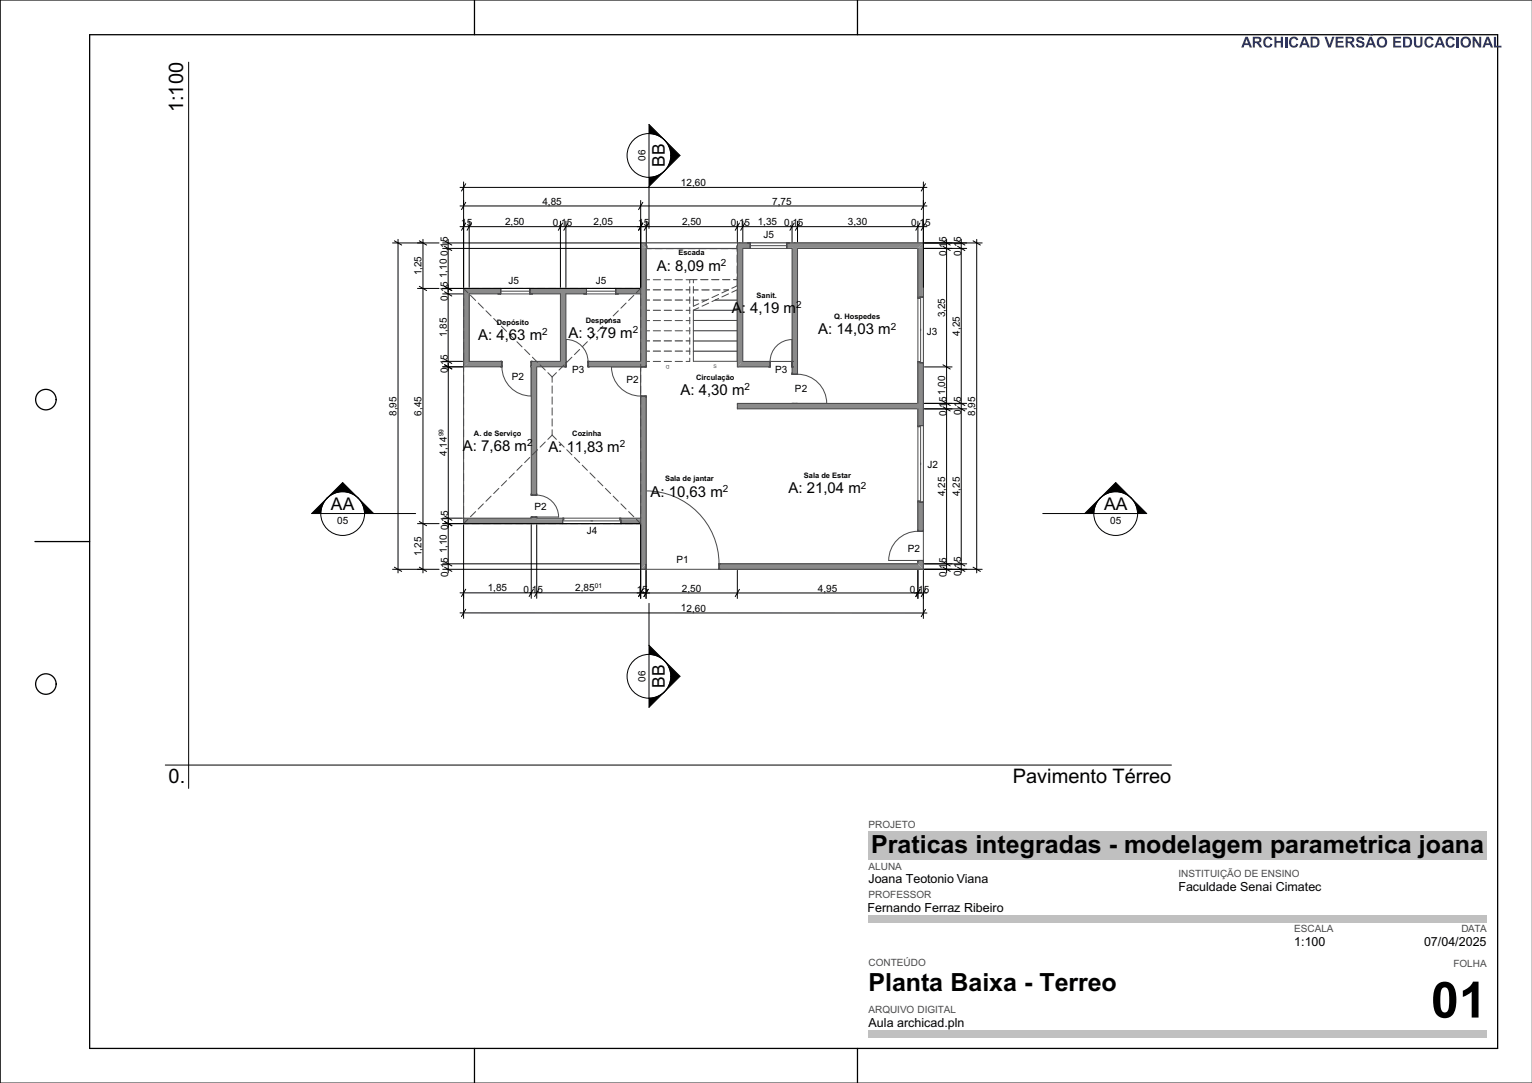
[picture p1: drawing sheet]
<svg xmlns="http://www.w3.org/2000/svg" width="420mm" height="297mm" viewBox="0 0 420 297" stroke-linecap="round" stroke-linejoin="round" font-family="sans-serif">
<g fill="#c0c0c0">
<path d="M238.1 251.1h169.5v2.1h-169.5z" fill-rule="evenodd"/>
<path d="M238.1 282.5h169.5v2h-169.5z" fill-rule="evenodd"/>
</g>
<g fill="none" stroke="#000" stroke-width=".35">
<path d="M24.6 9.5h386v278h-386zM130.1 0v9.5M235.1 0v9.5M9.6 148.5h15M130.1 287.5v9.5M235.1 287.5v9.5"/>
<circle cx="12.6" cy="109.6" r="2.81"/>
<circle cx="12.6" cy="187.6" r="2.81"/>
</g>
<path d="M420 0h-419.9v297h419.9" fill="none" stroke="#000" stroke-width=".27"/>
<path d="M238.1 227.8h169.5v7.9h-169.5z" fill-rule="evenodd" fill="#c0c0c0"/>
<!-- layer: EST - Laje -->
<path d="M127.1 79.1h48.5v64.5h-48.5z" fill-rule="evenodd" fill="#fff"/>
<path d="M127.1 79.1h48.5v64.5h-48.5z" fill="none" stroke="#4a4a4a" stroke-width=".27"/>
<path d="M175.6 66.6h27.2v32.5h15.1v-32.5h35.2v89.5h-77.5z" fill-rule="evenodd" fill="#fff"/>
<path d="M175.6 66.6h27.2v32.5h15.1v-32.5h35.2v89.5h-77.5z" fill="none" stroke="#4a4a4a" stroke-width=".27"/>
<path d="M202.8 66.6h15.1v32.5h-15.1z" fill-rule="evenodd" fill="#fff"/>
<path d="M202.8 66.6h15.1v32.5h-15.1z" fill="none" stroke="#4a4a4a" stroke-width=".27"/>
<path d="M190.1 96.3h12v2.8h-12z" fill-rule="evenodd" fill="#fff"/>
<path d="M190.1 96.3h12v2.8h-12z" fill="none" stroke="#4a4a4a" stroke-width=".27"/>
<path d="M190.1 93.5h12v2.8h-12z" fill-rule="evenodd" fill="#fff"/>
<path d="M190.1 93.5h12v2.8h-12z" fill="none" stroke="#4a4a4a" stroke-width=".27"/>
<path d="M190.1 90.7h12v2.8h-12z" fill-rule="evenodd" fill="#fff"/>
<path d="M190.1 90.7h12v2.8h-12z" fill="none" stroke="#4a4a4a" stroke-width=".27"/>
<path d="M190.1 87.9h12v2.8h-12z" fill-rule="evenodd" fill="#fff"/>
<path d="M190.1 87.9h12v2.8h-12z" fill="none" stroke="#4a4a4a" stroke-width=".27"/>
<path d="M190.1 85.1h12v2.8h-12z" fill-rule="evenodd" fill="#fff"/>
<path d="M190.1 85.1h12v2.8h-12z" fill="none" stroke="#4a4a4a" stroke-width=".27"/>
<path d="M190.1 85.1l6-2.8h6v2.8z" fill-rule="evenodd" fill="#fff"/>
<path d="M196.1 82.3h6v2.8h-12" fill="none" stroke="#4a4a4a" stroke-width=".27"/>
<path d="M196.1 82.3l6-2.8v2.8z" fill="#fff"/>
<path d="M202.1 79.5v2.8h-6" fill="none" stroke="#4a4a4a" stroke-width=".27"/>
<path d="M190.1 82.3h3.6l-3.6 1.7z" fill="#fff"/>
<path d="M191.4 82.3h-1.3v1.7M192.4 82.3h1.3" fill="none" stroke="#4a4a4a" stroke-width=".27"/>
<path d="M190.1 79.5h9.6l-6 2.8h-3.6z" fill-rule="evenodd" fill="#fff"/>
<path d="M191.4 79.5h-1.3v.9M192.4 79.5h2M195.4 79.5h2M198.4 79.5h1.3M190.1 81.4v.9h1.3M192.4 82.3h1.3" fill="none" stroke="#4a4a4a" stroke-width=".27"/>
<path d="M190.1 76.7h12v1.7l-2.4 1.1h-9.6z" fill-rule="evenodd" fill="#fff"/>
<path d="M190.1 78.6v.9h1.3M191.1 76.7h-1v.9M192.1 76.7h2M192.4 79.5h2M195.1 76.7h2M195.4 79.5h2M198.1 76.7h2M198.4 79.5h1.3M201.1 76.7h1v1.7" fill="none" stroke="#4a4a4a" stroke-width=".27"/>
<path d="M177.1 68.2h25v8.5h-25z" fill-rule="evenodd" fill="#fff"/>
<g fill="none" stroke="#4a4a4a" stroke-width=".27">
<path d="M177.1 69.9v2M177.1 72.9v2M177.1 75.9v.8h1M178.6 68.2h-1.5v.7M179.1 76.7h2M179.6 68.2h2M182.1 76.7h2M182.6 68.2h2M185.1 76.7h2M185.6 68.2h2M188.6 68.2h2M189.1 76.7h.1"/>
<path d="M191.1 76.7h-3M191.6 68.2h2M192.1 76.7h2M194.6 68.2h2M195.1 76.7h2M197.6 68.2h2M198.1 76.7h2M200.6 68.2h1.5v.7M202.1 75.9v.8h-1M202.1 69.9v2M202.1 72.9v2"/>
</g>
<path d="M177.1 76.7h12v2.8h-12z" fill-rule="evenodd" fill="#fff"/>
<path d="M177.1 78.6v.9h1M178.1 76.7h-1v.9M179.1 76.7h2M179.1 79.5h2M182.1 76.7h2M182.1 79.5h2M185.1 76.7h2M185.1 79.5h2M188.1 76.7h1v.9M189.1 78.6v.9h-1" fill="none" stroke="#4a4a4a" stroke-width=".27"/>
<path d="M177.1 79.5h12v2.8h-12z" fill-rule="evenodd" fill="#fff"/>
<path d="M178.1 79.5h-1v.9M179.1 79.5h2M182.1 79.5h2M185.1 79.5h2M188.1 79.5h1v.9M177.1 81.4v.9h1M179.1 82.3h2M182.1 82.3h2M185.1 82.3h2M189.1 81.4v.9h-1" fill="none" stroke="#4a4a4a" stroke-width=".27"/>
<path d="M177.1 82.3h12v2.8h-12z" fill-rule="evenodd" fill="#fff"/>
<path d="M177.1 84.2v.9h1M178.1 82.3h-1v.9M179.1 82.3h2M179.1 85.1h2M182.1 82.3h2M182.1 85.1h2M185.1 82.3h2M185.1 85.1h2M188.1 82.3h1v.9M189.1 84.2v.9h-1" fill="none" stroke="#4a4a4a" stroke-width=".27"/>
<path d="M177.1 85.1h12v2.8h-12z" fill-rule="evenodd" fill="#fff"/>
<path d="M177.1 87v.9h1M178.1 85.1h-1v.9M179.1 85.1h2M179.1 87.9h2M182.1 85.1h2M182.1 87.9h2M185.1 85.1h2M185.1 87.9h2M188.1 85.1h1v.9M189.1 87v.9h-1" fill="none" stroke="#4a4a4a" stroke-width=".27"/>
<path d="M177.1 87.9h12v2.8h-12z" fill-rule="evenodd" fill="#fff"/>
<path d="M177.1 89.8v.9h1M178.1 87.9h-1v.9M179.1 87.9h2M179.1 90.7h2M182.1 87.9h2M182.1 90.7h2M185.1 87.9h2M185.1 90.7h2M188.1 87.9h1v.9M189.1 89.8v.9h-1" fill="none" stroke="#4a4a4a" stroke-width=".27"/>
<path d="M177.1 90.7h12v2.8h-12z" fill-rule="evenodd" fill="#fff"/>
<path d="M177.1 92.6v.9h1M178.1 90.7h-1v.9M179.1 90.7h2M179.1 93.5h2M182.1 90.7h2M182.1 93.5h2M185.1 90.7h2M185.1 93.5h2M188.1 90.7h1v.9M189.1 92.6v.9h-1" fill="none" stroke="#4a4a4a" stroke-width=".27"/>
<path d="M177.1 93.5h12v2.8h-12z" fill-rule="evenodd" fill="#fff"/>
<path d="M177.1 95.4v.9h1M178.1 93.5h-1v.9M179.1 93.5h2M179.1 96.3h2M182.1 93.5h2M182.1 96.3h2M185.1 93.5h2M185.1 96.3h2M188.1 93.5h1v.9M189.1 95.4v.9h-1" fill="none" stroke="#4a4a4a" stroke-width=".27"/>
<path d="M177.1 96.3h12v2.8h-12z" fill-rule="evenodd" fill="#fff"/>
<g fill="none" stroke="#4a4a4a" stroke-width=".27">
<path d="M199.7 79.5l-1.8 .8M202.1 79.5l-1.5 .7M202.1 78.4l-1.5 .7M177.1 98.2v.9h1M178.1 96.3h-1v.9M179.1 96.3h2M179.1 99.1h2M182.1 96.3h2M182.1 99.1h2M185.1 96.3h2M185.1 99.1h2M188.1 96.3h1v.9"/>
<path d="M189.1 98.2v.9h-1M191.6 84.4l-1.5 .7M191.6 83.3l-1.5 .7M194.3 83.1l-1.8 .9M194.3 82l-1.8 .9M197 81.9l-1.8 .8M197 80.8l-1.8 .8M199.7 80.6l-1.8 .8"/>
</g>
<!-- layer: ARQ - Parede -->
<g fill="#8a8a8a">
<path d="M175.6 155.8h.3l-.3 .3z"/>
<path d="M176.8 154.6h.3l-.3 .3z"/>
<path d="M175.9 154.9h.9l-.9 .9z"/>
<path d="M252.8 155.8h.3v.3z"/>
<path d="M251.6 154.6h.3v.3z"/>
<path d="M251.9 154.9h.9v.9z"/>
<path d="M175.9 155.8v.3h-.3z"/>
<path d="M175.9 155.8h1.2v.3h-1.2z" fill-rule="evenodd"/>
</g>
<path d="M197.1 156h55.7" fill="none" stroke="#8a8a8a" stroke-width=".3"/>
<g fill="#8a8a8a">
<path d="M252.8 155.8l.3 .3h-.3z"/>
<path d="M176.8 154.9l.3-.3v.3z"/>
</g>
<path d="M197.1 154.8h54.5" fill="none" stroke="#8a8a8a" stroke-width=".3"/>
<g fill="#8a8a8a">
<path d="M251.6 154.6l.3 .3h-.3z"/>
<path d="M176.8 154.9v.9h-.9z"/>
<path d="M251.9 154.9l.9 .9h-.9z"/>
<path d="M176.8 154.9h.3v.9h-.3z" fill-rule="evenodd"/>
<path d="M197.1 154.9h54.8v.9h-54.8z" fill-rule="evenodd"/>
</g>
<path d="M176.8 154.6h.3M197.1 154.6a20 20 0 0 0-20-20v21.5h-1.5v-.3M197.1 154.6v1.5h56v-.3M197.1 154.6h54.5" fill="none" stroke="#4a4a4a" stroke-width=".27"/>
<path d="M217.4 68h.9v.1h-.9z" fill-rule="evenodd" fill="#8a8a8a"/>
<path d="M217.3 68.1v34.5M218.5 68.1v34.5" fill="none" stroke="#8a8a8a" stroke-width=".3"/>
<path d="M217.4 68.1h.9v34.5h-.9z" fill-rule="evenodd" fill="#8a8a8a"/>
<path d="M217.1 68.1v34.5h1.5M218.6 68.1v34.5M218.6 102.6a8 8 0 0 1 8 8h-9.5v.4M218.6 110.6v.4" fill="none" stroke="#4a4a4a" stroke-width=".27"/>
<g fill="#8a8a8a">
<path d="M251.9 67.8l-.1 .2z"/>
<path d="M176.8 67.8l.2 .2z"/>
<path d="M252.8 66.9v1.1h-.9z" fill-rule="evenodd"/>
<path d="M175.9 66.9l.9 1.1h-.9z" fill-rule="evenodd"/>
<path d="M175.9 66.6h1.3v.2h-1.3z" fill-rule="evenodd"/>
</g>
<path d="M202.2 66.7h3.5M215.7 66.7h37.1M218.6 68.1h33" fill="none" stroke="#8a8a8a" stroke-width=".27"/>
<g fill="#8a8a8a">
<path d="M218.3 68l.3 .1z" fill-rule="evenodd"/>
<path d="M217.1 68l.3 .1z" fill-rule="evenodd"/>
</g>
<path d="M203.6 68.1h2.1" fill="none" stroke="#8a8a8a" stroke-width=".27"/>
<g fill="#8a8a8a">
<path d="M215.7 68h1.4v.1h-1.4z" fill-rule="evenodd"/>
<path d="M203.3 68l.3 .1z" fill-rule="evenodd"/>
<path d="M202.2 68l.2 .1z" fill-rule="evenodd"/>
<path d="M177.1 68l.1 .1z" fill-rule="evenodd"/>
<path d="M251.9 66.8h.9l-.9 1z" fill-rule="evenodd"/>
<path d="M218.3 66.8h33.6v1l-.1 .2h-33.5z" fill-rule="evenodd"/>
<path d="M217.4 66.8h.9v1.2h-.9z" fill-rule="evenodd"/>
<path d="M203.3 66.8h2.4v1.2h-2.4z" fill-rule="evenodd"/>
<path d="M215.7 66.8h1.7v1.2h-1.7z" fill-rule="evenodd"/>
<path d="M202.4 66.8h.9v1.2h-.9z" fill-rule="evenodd"/>
<path d="M176.8 66.8h.4v1.2l-.4-.2z" fill-rule="evenodd"/>
<path d="M202.2 66.8h.2v1.2h-.2z" fill-rule="evenodd"/>
<path d="M175.9 66.8h.9v1z" fill-rule="evenodd"/>
</g>
<g fill="#fff">
<path d="M205.7 66.6h10v1.5h-10z" fill-rule="evenodd"/>
<path d="M177.2 66.6h25v.8h-.2v.7h-24.7z" fill-rule="evenodd"/>
</g>
<g fill="#8a8a8a">
<path d="M202 67.4h.2v.7h-.2z" fill-rule="evenodd"/>
<path d="M177.2 67.4h.1v.7h-.1z" fill-rule="evenodd"/>
</g>
<path d="M177.1 68.1h25.1M177.2 66.6v.8M177.2 68.2h25M177.3 67.4v.7M202 67.4v.7M202.2 66.6v.8M203.6 68.1h13.5M205.7 66.6v1.5M205.7 67.4h10M215.7 66.6v1.5M218.6 68.1h33M252.8 66.6h-76.9" fill="none" stroke="#4a4a4a" stroke-width=".27"/>
<g fill="#8a8a8a">
<path d="M177 68l.1 .1z"/>
<path d="M175.8 66.8l.1 .1z"/>
<path d="M175.6 66.6l.2 .2z"/>
<path d="M175.6 66.6l.3 .2z" fill-rule="evenodd"/>
<path d="M175.6 66.8l.3 .1v12.2h-.3z" fill-rule="evenodd"/>
<path d="M175.6 79.1h.3v.3h-.3z" fill-rule="evenodd"/>
<path d="M175.6 80.3h.3v.3h-.3z" fill-rule="evenodd"/>
</g>
<path d="M175.8 80.6v18.5" fill="none" stroke="#8a8a8a" stroke-width=".3"/>
<g fill="#8a8a8a">
<path d="M175.6 99.1h.3v.3h-.3z" fill-rule="evenodd"/>
<path d="M175.6 100.3h.3v.3h-.3z" fill-rule="evenodd"/>
<path d="M175.6 100.6h.3z" fill-rule="evenodd"/>
</g>
<path d="M175.8 108.6v33.5" fill="none" stroke="#8a8a8a" stroke-width=".3"/>
<g fill="#8a8a8a">
<path d="M175.6 142.1h.3v.3h-.3z" fill-rule="evenodd"/>
<path d="M175.6 143.3h.3v.3h-.3z" fill-rule="evenodd"/>
</g>
<path d="M175.8 143.6v12.2" fill="none" stroke="#8a8a8a" stroke-width=".3"/>
<path d="M176.8 68l.3 .1z" fill-rule="evenodd" fill="#8a8a8a"/>
<path d="M177 68.1v32.5M177 108.6v46" fill="none" stroke="#8a8a8a" stroke-width=".3"/>
<g fill="#8a8a8a">
<path d="M175.9 68h.9v11.4h-.9z" fill-rule="evenodd"/>
<path d="M175.9 79.4h.9v.9h-.9z" fill-rule="evenodd"/>
<path d="M175.9 80.3h.9v19.1h-.9z" fill-rule="evenodd"/>
<path d="M175.9 99.4h.9v.9h-.9z" fill-rule="evenodd"/>
<path d="M175.9 108.6h.9v33.8h-.9z" fill-rule="evenodd"/>
<path d="M175.9 100.3h.9v.3h-.9z" fill-rule="evenodd"/>
<path d="M175.9 142.4h.9v.9h-.9z" fill-rule="evenodd"/>
<path d="M175.9 143.3h.9v11.6h-.9z" fill-rule="evenodd"/>
</g>
<path d="M175.9 66.6h-.3v12.5M177.1 68.1v32.5h-9.5a8 8 0 0 0 8 8M175.6 80.6v18.5M175.6 108.6h1.5v46M175.6 100.3v.3M175.6 108.6v33.5M175.6 143.6v12.2" fill="none" stroke="#4a4a4a" stroke-width=".27"/>
<g fill="#8a8a8a">
<path d="M175.6 79.4h.3v.9h-.3z" fill-rule="evenodd"/>
<path d="M127.1 80.3h.3v.3h-.3z" fill-rule="evenodd"/>
<path d="M128.3 80.3h.3v.3h-.3z" fill-rule="evenodd"/>
</g>
<path d="M128.6 80.5h8.7M145.3 80.5h8.3" fill="none" stroke="#8a8a8a" stroke-width=".3"/>
<g fill="#8a8a8a">
<path d="M153.6 80.3h.3v.3h-.3z" fill-rule="evenodd"/>
<path d="M154.8 80.3h.3v.3h-.3z" fill-rule="evenodd"/>
</g>
<path d="M127.1 79.3h10.2M145.3 79.3h15.5M168.8 79.3h6.8M155.1 80.5h5.7M168.8 80.5h6.8" fill="none" stroke="#8a8a8a" stroke-width=".3"/>
<g fill="#8a8a8a">
<path d="M127.1 79.4h.3v.9h-.3z" fill-rule="evenodd"/>
<path d="M127.4 79.4h.9v.9h-.9z" fill-rule="evenodd"/>
<path d="M128.3 79.4h9v.9h-9z" fill-rule="evenodd"/>
<path d="M145.3 79.4h8.6v.9h-8.6z" fill-rule="evenodd"/>
<path d="M153.9 79.4h.9v.9h-.9z" fill-rule="evenodd"/>
<path d="M154.8 79.4h6v.9h-6z" fill-rule="evenodd"/>
<path d="M168.8 79.4h6.8v.9h-6.8z" fill-rule="evenodd"/>
</g>
<g fill="#fff">
<path d="M160.8 79.1h8v1.5h-8z" fill-rule="evenodd"/>
<path d="M137.3 79.1h8v1.5h-8z" fill-rule="evenodd"/>
</g>
<path d="M137.3 79.1v1.5M137.3 79.9h8M145.3 79.1v1.5M160.8 79.1v1.5M160.8 79.9h8M168.8 79.1v1.5M175.6 79.1h-48.5v1.5M128.6 80.6h25M155.1 80.6h20.5" fill="none" stroke="#4a4a4a" stroke-width=".27"/>
<g fill="#8a8a8a">
<path d="M128.3 99.4l.3-.3v.3z"/>
<path d="M127.1 100.6l.3-.3v.3z"/>
<path d="M127.4 100.3l.9-.9v.9z"/>
<path d="M128.3 99.1h.3l-.3 .3z"/>
<path d="M127.4 80.3h.9v.3h-.9z" fill-rule="evenodd"/>
</g>
<path d="M128.5 80.6v18.5" fill="none" stroke="#8a8a8a" stroke-width=".3"/>
<path d="M127.1 100.3h.3l-.3 .3z" fill="#8a8a8a"/>
<path d="M127.3 80.6v19.7" fill="none" stroke="#8a8a8a" stroke-width=".3"/>
<g fill="#8a8a8a">
<path d="M127.4 99.4h.9l-.9 .9z"/>
<path d="M127.4 80.6h.9v18.8h-.9z" fill-rule="evenodd"/>
</g>
<path d="M127.1 80.6v20h.3M128.6 80.6v18.5" fill="none" stroke="#4a4a4a" stroke-width=".27"/>
<g fill="#8a8a8a">
<path d="M175.6 99.4h.3v.9h-.3z" fill-rule="evenodd"/>
<path d="M155.1 99.1l.1 .3z" fill-rule="evenodd"/>
</g>
<path d="M161.2 99.3h14.4" fill="none" stroke="#8a8a8a" stroke-width=".3"/>
<g fill="#8a8a8a">
<path d="M154.8 99.1h.3v.3h-.3z" fill-rule="evenodd"/>
<path d="M153.6 99.1h.3v.3h-.3z" fill-rule="evenodd"/>
</g>
<path d="M128.6 99.3h9M145.6 99.3h8M147.1 100.5h8.1M161.2 100.5h14.4" fill="none" stroke="#8a8a8a" stroke-width=".3"/>
<g fill="#8a8a8a">
<path d="M146.8 100.3h.3v.3h-.3z" fill-rule="evenodd"/>
<path d="M145.6 100.3h.3v.3h-.3z" fill-rule="evenodd"/>
</g>
<path d="M127.4 100.5h10.2" fill="none" stroke="#8a8a8a" stroke-width=".3"/>
<g fill="#8a8a8a">
<path d="M145.6 100.3v.3z" fill-rule="evenodd"/>
<path d="M154.8 99.4h.4v.9h-.4z" fill-rule="evenodd"/>
<path d="M161.2 99.4h14.4v.9h-14.4z" fill-rule="evenodd"/>
<path d="M153.9 99.4h.9v.9h-.9z" fill-rule="evenodd"/>
<path d="M146.8 99.4h7.1v.9h-7.1z" fill-rule="evenodd"/>
<path d="M145.9 99.4h.9v.9h-.9z" fill-rule="evenodd"/>
<path d="M128.3 99.4h9.3v.9h-9.3z" fill-rule="evenodd"/>
<path d="M145.6 99.4h.3v.9h-.3z" fill-rule="evenodd"/>
</g>
<path d="M128.6 99.1h9v1.5M153.6 99.1h-8v9.5a8 8 0 0 1-8-8M154.8 99.1h.4M161.2 99.1a6 6 0 0 0-6-6v7.5h-8.1M161.2 99.1h14.4M161.2 99.1v1.5h14.4M127.4 100.6h10.2M145.6 100.6h.4" fill="none" stroke="#4a4a4a" stroke-width=".27"/>
<g fill="#8a8a8a">
<path d="M145.9 100.3h.9v.3h-.9z" fill-rule="evenodd"/>
<path d="M145.9 142.1h.9v.3h-.9z" fill-rule="evenodd"/>
<path d="M146.8 141.8h.3v.3h-.3z" fill-rule="evenodd"/>
</g>
<path d="M147 100.6v35.2" fill="none" stroke="#8a8a8a" stroke-width=".3"/>
<path d="M145.6 141.8h.3v.3h-.3z" fill-rule="evenodd" fill="#8a8a8a"/>
<path d="M145.8 100.6v35.2" fill="none" stroke="#8a8a8a" stroke-width=".3"/>
<g fill="#8a8a8a">
<path d="M145.9 141.8h.9v.3h-.9z" fill-rule="evenodd"/>
<path d="M145.9 100.6h.9v35.2h-.9z" fill-rule="evenodd"/>
</g>
<path d="M145.6 100.6v35.2h1.5M147.1 100.6v35.2M147.1 135.8a6 6 0 0 1 6 6h-7.5v.3M147.1 141.8v.3" fill="none" stroke="#4a4a4a" stroke-width=".27"/>
<path d="M175.6 142.4h.3v.9h-.3z" fill-rule="evenodd" fill="#8a8a8a"/>
<path d="M147.1 142.3h7.1M170.2 142.3h5.4" fill="none" stroke="#8a8a8a" stroke-width=".3"/>
<g fill="#8a8a8a">
<path d="M146.8 142.1h.3v.3h-.3z" fill-rule="evenodd"/>
<path d="M145.6 142.1h.3v.3h-.3z" fill-rule="evenodd"/>
</g>
<path d="M127.1 142.3h18.5M127.1 143.5h27.1M170.2 143.5h5.4" fill="none" stroke="#8a8a8a" stroke-width=".3"/>
<g fill="#8a8a8a">
<path d="M146.8 142.4h7.4v.9h-7.4z" fill-rule="evenodd"/>
<path d="M170.2 142.4h5.4v.9h-5.4z" fill-rule="evenodd"/>
<path d="M145.9 142.4h.9v.9h-.9z" fill-rule="evenodd"/>
<path d="M127.1 142.4h18.8v.9h-18.8z" fill-rule="evenodd"/>
</g>
<path d="M154.5 142.1h15.4v.5h.3v1h-16v-1h.3z" fill-rule="evenodd" fill="#fff"/>
<g fill="#8a8a8a">
<path d="M169.9 142.1h.3v.5h-.3z" fill-rule="evenodd"/>
<path d="M154.2 142.1h.3v.5h-.3z" fill-rule="evenodd"/>
</g>
<path d="M145.6 142.1h-18.5v1.5h48.5M147.1 142.1h28.5M154.2 142.6v1M154.2 142.9h16M154.5 142.1v.5M169.9 142.1v.5M170.2 142.6v1" fill="none" stroke="#4a4a4a" stroke-width=".27"/>
<g fill="#8a8a8a">
<path d="M153.9 80.3h.9v.3h-.9z" fill-rule="evenodd"/>
<path d="M153.9 99.1h.9v.3h-.9z" fill-rule="evenodd"/>
</g>
<path d="M153.8 80.6v18.5M155 80.6v18.5" fill="none" stroke="#8a8a8a" stroke-width=".3"/>
<path d="M153.9 80.6h.9v18.5h-.9z" fill-rule="evenodd" fill="#8a8a8a"/>
<path d="M153.6 80.6v18.5M155.1 80.6v18.5" fill="none" stroke="#4a4a4a" stroke-width=".27"/>
<path d="M251.6 110.9h.3v.9h-.3z" fill-rule="evenodd" fill="#8a8a8a"/>
<path d="M202.1 112h49.5M202.1 110.8h49.5" fill="none" stroke="#8a8a8a" stroke-width=".3"/>
<path d="M202.1 110.9h49.5v.9h-49.5z" fill-rule="evenodd" fill="#8a8a8a"/>
<path d="M251.6 110.6h-49.5v1.5h49.5" fill="none" stroke="#4a4a4a" stroke-width=".27"/>
<g fill="#8a8a8a">
<path d="M251.6 68h.2l-.2 .1z"/>
<path d="M252.8 66.8h.2l-.2 .1z"/>
<path d="M252.8 66.6h.3l-.1 .2z" fill-rule="evenodd"/>
</g>
<path d="M253 99.5v17.2M253 137.7v8M253 153.7v2.1" fill="none" stroke="#8a8a8a" stroke-width=".3"/>
<g fill="#8a8a8a">
<path d="M253 66.8l.1-.2z"/>
<path d="M252.8 66.9l.3-.1v14.7h-.3z" fill-rule="evenodd"/>
</g>
<path d="M251.8 112.1v4.6" fill="none" stroke="#8a8a8a" stroke-width=".3"/>
<path d="M251.6 153.7h.3v.9h-.3z" fill-rule="evenodd" fill="#8a8a8a"/>
<path d="M251.8 137.7v8" fill="none" stroke="#8a8a8a" stroke-width=".3"/>
<g fill="#8a8a8a">
<path d="M251.6 111.8h.3v.3h-.3z" fill-rule="evenodd"/>
<path d="M251.6 110.6h.3v.3h-.3z" fill-rule="evenodd"/>
</g>
<path d="M251.8 68.1v13.4M251.8 99.5v11.1" fill="none" stroke="#8a8a8a" stroke-width=".3"/>
<g fill="#8a8a8a">
<path d="M251.6 68.1l.3-.1z" fill-rule="evenodd"/>
<path d="M251.9 111.8h.9v4.9h-.9z" fill-rule="evenodd"/>
<path d="M251.9 137.7h.9v8h-.9z" fill-rule="evenodd"/>
<path d="M251.9 153.7h.9v1.2h-.9z" fill-rule="evenodd"/>
<path d="M251.9 110.9h.9v.9h-.9z" fill-rule="evenodd"/>
<path d="M251.9 68h.9v13.5h-.9z" fill-rule="evenodd"/>
<path d="M251.9 99.5h.9v11.4h-.9z" fill-rule="evenodd"/>
</g>
<path d="M251.6 81.8h.5v-.3h1v18h-1v-.3h-.5z" fill-rule="evenodd" fill="#fff"/>
<g fill="#8a8a8a">
<path d="M251.6 99.2h.5v.3h-.5z" fill-rule="evenodd"/>
<path d="M251.6 81.5h.5v.3h-.5z" fill-rule="evenodd"/>
</g>
<path d="M251.6 117h.5v-.3h1v21h-1v-.3h-.5z" fill-rule="evenodd" fill="#fff"/>
<g fill="#8a8a8a">
<path d="M251.6 137.4h.5v.3h-.5z" fill-rule="evenodd"/>
<path d="M251.6 116.7h.5v.3h-.5z" fill-rule="evenodd"/>
</g>
<g fill="none" stroke="#4a4a4a" stroke-width=".27">
<path d="M251.6 68.1v42.5M252.8 66.6h.3v79.1h-1.5M251.6 81.8h.5M251.6 99.2h.5M252.1 81.5h1M252.1 99.5h1M252.4 81.5v18M251.6 112.1v33.6M251.6 117h.5M252.1 116.7h1M252.4 116.7v21M251.6 137.4h.5"/>
<path d="M252.1 137.7h1M251.6 145.7a8 8 0 0 0-8 8h9.5v2.1M251.6 153.7v.9"/>
</g>
<g fill="#8a8a8a">
<path d="M203.3 99.4l.3-.3v.3z"/>
<path d="M202.4 100.3v.3h-.3z"/>
<path d="M203.3 99.4v.9h-.9z"/>
<path d="M202.4 68h.9v.1h-.9z" fill-rule="evenodd"/>
</g>
<path d="M202.3 68.1v32.2" fill="none" stroke="#8a8a8a" stroke-width=".3"/>
<path d="M202.1 100.3h.3l-.3 .3z" fill="#8a8a8a"/>
<path d="M203.5 68.1v31" fill="none" stroke="#8a8a8a" stroke-width=".3"/>
<g fill="#8a8a8a">
<path d="M203.3 99.1h.3l-.3 .3z"/>
<path d="M202.4 99.4h.9l-.9 .9z"/>
<path d="M202.4 68.1h.9v31.3h-.9z" fill-rule="evenodd"/>
</g>
<path d="M202.1 68.1v32.5h.3M203.6 68.1v31" fill="none" stroke="#4a4a4a" stroke-width=".27"/>
<path d="M203.6 99.3h7.5" fill="none" stroke="#8a8a8a" stroke-width=".3"/>
<path d="M217.1 99.1v.3z" fill-rule="evenodd" fill="#8a8a8a"/>
<path d="M202.4 100.5h8.7" fill="none" stroke="#8a8a8a" stroke-width=".3"/>
<g fill="#8a8a8a">
<path d="M217.1 100.3v.3z" fill-rule="evenodd"/>
<path d="M203.3 99.4h7.8v.9h-7.8z" fill-rule="evenodd"/>
<path d="M217.1 99.4v.9z" fill-rule="evenodd"/>
</g>
<path d="M203.6 99.1h7.5M211.1 99.1a6 6 0 0 1 6-6v7.5h.4M211.1 99.1v1.5h-8.7M217.1 99.1h.4" fill="none" stroke="#4a4a4a" stroke-width=".27"/>
<!-- layer: ARQ - Cobertura -->
<g fill="none" stroke="#4a4a4a" stroke-width=".27">
<path d="M127.1 79.1h1.3M127.1 79.1v1.8M127.1 79.1l1.2 1.2M129.4 79.1h2M132.4 79.1h2M135.4 79.1h2M138.4 79.1h2M141.4 79.1h2M144.4 79.1h2M147.4 79.1h2M150.4 79.1h2M153.4 79.1h2"/>
<path d="M156.4 79.1h2M159.4 79.1h2M162.4 79.1h2M165.4 79.1h2M168.4 79.1h2M171.4 79.1h2M174.4 79.1h1.2M175.6 79.1v1.8M175.6 79.1l-1.1 1.2M127.1 81.9v2M127.1 84.9v2M127.1 87.9v2"/>
<path d="M127.1 90.9v2M127.1 93.9v2M127.1 96.9v2M127.1 99.9v2M129 81l1.4 1.4M131.1 83.1l1.4 1.4M133.2 85.2l1.4 1.4M135.3 87.3l1.5 1.5M137.5 89.5l1.4 1.4M139.6 91.6l1.4 1.4M141.7 93.7l1.4 1.4M143.8 95.8l1.4 1.4"/>
<path d="M146 98l1.4 1.4M156.8 98l-1.4 1.4M158.9 95.8l-1.4 1.4M161 93.7l-1.4 1.4M163.2 91.6l-1.5 1.4M165.3 89.5l-1.4 1.4M167.4 87.3l-1.4 1.5M169.5 85.2l-1.4 1.4M171.6 83.1l-1.4 1.4M173.8 81l-1.5 1.4M175.6 81.9v2M175.6 84.9v2"/>
<path d="M175.6 87.9v2M175.6 90.9v2M175.6 93.9v2M175.6 96.9v2M175.6 99.9v2M127.1 102.9v2M127.1 105.9v2M127.1 108.9v2M127.1 111.9v2M127.1 114.9v2M127.1 117.9v2M148.1 100.1l1.4 1.4"/>
<path d="M150.2 102.2l1.2 1.2M151.4 103.4v1.5M151.4 105.9v2M151.4 108.9v2M151.4 111.9v2M151.4 114.9v2M151.4 117.9v1.4M151.4 119.3l1.1 1.2M151.4 119.3l-1.2 1.2M152.5 102.2l-1.1 1.2M154.7 100.1l-1.4 1.4M175.6 102.9v2"/>
<path d="M175.6 105.9v2M175.6 108.9v2M175.6 111.9v2M175.6 114.9v2M175.6 117.9v2M127.1 120.9v2M127.1 123.9v2M127.1 126.9v2M127.1 129.9v2M127.1 132.9v2M127.1 135.9v2M127.1 138.9v2"/>
<path d="M132.5 138.2l-1.4 1.4M134.6 136.1l-1.4 1.4M136.8 133.9l-1.5 1.5M138.9 131.8l-1.4 1.4M141 129.7l-1.4 1.4M143.1 127.6l-1.4 1.4M145.2 125.5l-1.4 1.4M147.4 123.3l-1.4 1.4M149.5 121.2l-1.4 1.4M153.3 121.2l1.4 1.4M155.4 123.3l1.4 1.4M157.5 125.5l1.4 1.4"/>
<path d="M159.6 127.6l1.4 1.4M161.7 129.7l1.5 1.4M163.9 131.8l1.4 1.4M166 133.9l1.4 1.5M168.1 136.1l1.4 1.4M170.2 138.2l1.4 1.4M175.6 120.9v2M175.6 123.9v2M175.6 126.9v2M175.6 129.9v2M175.6 132.9v2M175.6 135.9v2"/>
<path d="M175.6 138.9v2M127.1 143.6h1.3M127.1 141.9v1.7M128.3 142.4l-1.2 1.2M129.4 143.6h2M130.4 140.3l-1.4 1.4M132.4 143.6h2M135.4 143.6h2M138.4 143.6h2M141.4 143.6h2M144.4 143.6h2M147.4 143.6h2"/>
<path d="M150.4 143.6h2M153.4 143.6h2M156.4 143.6h2M159.4 143.6h2M162.4 143.6h2M165.4 143.6h2M168.4 143.6h2M171.4 143.6h2M172.3 140.3l1.5 1.4M174.4 143.6h1.2M174.5 142.4l1.1 1.2M175.6 141.9v1.7"/>
</g>
<!-- layer: ARQ - Parede -->
<g fill="none" stroke="#000" stroke-width=".27">
<path d="M126.1 56.5h128M126.1 51.4h128M127.1 49.9v28.9M127.7 55.5l-1.2 2M127.7 50.4l-1.2 2M175.6 55v23.8M176.2 55.5l-1.1 2M253.1 49.9v28.9M253.7 55.5l-1.1 2M253.7 50.4l-1.1 2M107.6 66.6h12.8M108.1 66l2 1.2"/>
<path d="M109.1 65.6v91.5M114.5 79.1h5.9M115 78.5l2 1.2M115 66l2 1.2M116 65.6v91.5M121.4 68.1h53.9M121.4 66.6h53.9M121.4 79.1h53.9M121.9 78.5l2 1.2M121.9 67.5l2 1.2M121.9 66l2 1.2M122.9 65.6v91.5"/>
<path d="M126.1 62.2h128M127.7 61.2l-1.2 2M128.6 60.7v18.1M129.2 61.2l-1.1 2M153.6 60.7v18.1M154.2 61.2l-1.1 2M155.1 60.7v18.1M155.7 61.2l-1.1 2M176.2 61.2l-1.1 2M177.2 60.7v5.6M177.8 61.2l-1.2 2M202.1 60.7v5.6"/>
<path d="M202.7 61.2l-1.1 2M203.6 60.7v5.6M204.2 61.2l-1.1 2M217.1 60.7v5.6M217.7 61.2l-1.1 2M218.6 60.7v5.6M219.2 61.2l-1.1 2M251.6 60.7v5.6M252.2 61.2l-1.1 2M253.4 68.1h11.6M253.4 66.6h15.9M253.7 61.2l-1.1 2"/>
<path d="M258.5 67.5l2 1.2M258.5 66l2 1.2M259.5 65.6v91.5M262.5 67.5l2 1.2M262.5 66l2 1.2M263.5 65.6v91.5M266.8 66l2 1.2M267.8 65.6v91.5M121.4 99.1h5.4M121.4 80.6h5.4M121.9 98.5l2 1.2M121.9 80l2 1.2"/>
<path d="M121.4 100.6h5.4M121.9 100l2 1.2M253.4 112.1h11.6M253.4 110.6h11.6M253.4 100.6h7.6M258.5 111.5l2 1.2M258.5 110l2 1.2M258.5 100l2 1.2M262.5 111.5l2 1.2M262.5 110l2 1.2M107.6 156.1h12.8M108.1 155.5l2 1.2"/>
<path d="M114.5 143.6h5.9M115 155.5l2 1.2M115 143l2 1.2M121.4 156.1h53.9M121.4 154.6h53.9M121.4 143.6h53.9M121.4 142.1h5.4M121.9 143l2 1.2M121.9 155.5l2 1.2M121.9 154l2 1.2M121.9 141.5l2 1.2M127.1 143.9v25.7"/>
<path d="M145.6 143.9v20.2M147.1 143.9v20.2M175.6 143.9v20.2M177.1 156.4v7.7M202.1 156.4v7.7M251.6 156.4v7.7M253.1 156.4v13.2M253.4 156.1h15.9M253.4 154.6h11.6M258.5 155.5l2 1.2M258.5 154l2 1.2M262.5 155.5l2 1.2"/>
<path d="M262.5 154l2 1.2M266.8 155.5l2 1.2M126.1 168.1h128M126.1 162.6h50.5M127.7 167.1l-1.2 2M127.7 161.6l-1.2 2M146.2 161.6l-1.1 2M147.7 161.6l-1.1 2M174.7 162.6h79.4M176.2 161.6l-1.1 2M177.7 161.6l-1.2 2M202.7 161.6l-1.1 2"/>
<path d="M252.2 161.6l-1.1 2M253.7 167.1l-1.1 2M253.7 161.6l-1.1 2"/>
</g>
<g fill="none" stroke="#000" stroke-width=".27">
<path d="M177.9 36.6a6 6 0 0 1 6 6 6 6 0 0 1-6 6M177.9 51.1l8.5-8.5-8.5-8.5v28.5M98.2 136.6l-4.3-4.3-8.5 8.5h28.5M98.2 136.6a6 6 0 0 1 1.8 4.2M98.2 136.6l4.2 4.2M98.2 136.6a6 6 0 0 0-6.6-1.3 6 6 0 0 0-3.7 5.5M285.9 140.8h28.5l-8.5-8.5-8.5 8.5M299.9 140.8a6 6 0 0 1 6-6 6 6 0 0 1 6 6M177.9 165.5v28.5l8.5-8.5-8.5-8.5M177.9 179.5a6 6 0 0 1 6 6 6 6 0 0 1-6 6"/>
<circle cx="177.9" cy="42.6" r="6"/>
<circle cx="93.9" cy="140.8" r="6"/>
<circle cx="305.9" cy="140.8" r="6"/>
<circle cx="177.9" cy="185.5" r="6"/>
</g>
<g fill="#000">
<path d="M177.9 34.1l4.3 4.3a6 6 0 0 0-4.3-1.8z" fill-rule="evenodd"/>
<path d="M182.2 38.4l4.2 4.2-4.2 4.3a6 6 0 0 0 0-8.5z" fill-rule="evenodd"/>
<path d="M177.9 48.6a6 6 0 0 0 4.3-1.7l-4.3 4.2z" fill-rule="evenodd"/>
<path d="M93.9 132.3l4.3 4.3a6 6 0 0 0-8.5 0z" fill-rule="evenodd"/>
<path d="M301.6 136.6l4.3-4.3 4.2 4.3a6 6 0 0 0-8.5 0z" fill-rule="evenodd"/>
<path d="M85.4 140.8l4.3-4.2a6 6 0 0 0-1.8 4.2z" fill-rule="evenodd"/>
<path d="M98.2 136.6l4.2 4.2h-2.4a6 6 0 0 0-1.8-4.2z" fill-rule="evenodd"/>
<path d="M301.6 136.6a6 6 0 0 0-1.7 4.2h-2.5z" fill-rule="evenodd"/>
<path d="M310.1 136.6l4.3 4.2h-2.5a6 6 0 0 0-1.8-4.2z" fill-rule="evenodd"/>
<path d="M177.9 177l4.3 4.2a6 6 0 0 0-4.3-1.7z" fill-rule="evenodd"/>
<path d="M177.9 191.5a6 6 0 0 0 4.3-1.8l-4.3 4.3z" fill-rule="evenodd"/>
<path d="M182.2 181.2l4.2 4.3-4.2 4.2a6 6 0 0 0 0-8.5z" fill-rule="evenodd"/>
</g>
<path d="M45.3 209.8h6.4v6.4h-6.4z" fill-rule="evenodd" fill="#fff"/>
<path d="M51.7 17v199.2M45.3 209.8h275.8" fill="none" stroke="#000" stroke-width=".27"/>
<g fill="#2b357b">
<path d="M341.4 10.1h.7l1.2 2.9h-.7l-.2-.6h-1.2l-.3 .6h-.6zM341.8 10.8l-.4 1.1h.8z" fill-rule="evenodd"/>
<path d="M343.5 10.1h1.2a.85 .85 0 0 1 1.1 .6 .85 .85 0 0 1-.7 1l1 1.3h-.7l-.4-.6a.8 .8 0 0 0-1-.6v1.2h-.5zM344 10.6v.7h.5a.46 .46 0 0 0 .6 0 .46 .46 0 0 0 0-.6 .46 .46 0 0 0-.6-.1z" fill-rule="evenodd"/>
<path d="M346.7 10.4a1.29 1.29 0 0 1 2.2 .5l-.6 .1a.72 .72 0 0 0-1-.4 .72 .72 0 0 0-.4 .9 .72 .72 0 0 0 .5 1 .72 .72 0 0 0 .9-.6l.6 .2a1.37 1.37 0 0 1-1.9 .9 1.37 1.37 0 0 1-.6-1.9z" fill-rule="evenodd"/>
<path d="M349.4 10.1h.6v1.1h1.1v-1.1h.6v2.9h-.6v-1.3h-1.1v1.3h-.6z" fill-rule="evenodd"/>
<path d="M352.3 10.1h.6v2.9h-.6z" fill-rule="evenodd"/>
<path d="M353.8 10.4a1.29 1.29 0 0 1 2.1 .5l-.5 .1a.73 .73 0 0 0-1-.4 .73 .73 0 0 0-.4 .9 .72 .72 0 0 0 .4 1 .72 .72 0 0 0 1-.6l.5 .2a1.37 1.37 0 0 1-1.8 .9 1.37 1.37 0 0 1-.7-1.9z" fill-rule="evenodd"/>
<path d="M357.3 10.1h.6l1.2 2.9h-.6l-.3-.6h-1.2l-.2 .6h-.6zM357.6 10.8l-.4 1.1h.8z" fill-rule="evenodd"/>
<path d="M359.3 10.1h1.1a1.48 1.48 0 0 1 1.4 1.5 1.48 1.48 0 0 1-1.4 1.4h-1.1zM359.9 10.6v1.9a1.06 1.06 0 0 0 1.2-.5 1.06 1.06 0 0 0-.3-1.3z" fill-rule="evenodd"/>
<path d="M363.1 10.1h.7l.7 2.2 .7-2.2h.7l-1.1 2.9h-.6z" fill-rule="evenodd"/>
<path d="M366.2 10.1h2.1v.5h-1.5v.6h1.4v.5h-1.4v.8h1.6v.5h-2.2z" fill-rule="evenodd"/>
<path d="M368.9 10.1h1.3a.85 .85 0 0 1 1.1 .6 .85 .85 0 0 1-.8 1l1.1 1.3h-.8l-.4-.6a.8 .8 0 0 0-.9-.6v1.2h-.6zM369.5 10.6v.7h.4a.47 .47 0 0 0 .7 0 .47 .47 0 0 0 0-.6 .47 .47 0 0 0-.6-.1z" fill-rule="evenodd"/>
<path d="M372 10.3l.2-.1a1.15 1.15 0 0 1 1.8 .7l-.6 .1a.48 .48 0 0 0-.5-.5 .48 .48 0 0 0-.4 .5l.5 .2a1 1 0 0 1 1.1 1.2 1 1 0 0 1-1.4 .7l-.6-.3-.3-.5-.1-.2 .6-.1a.59 .59 0 0 0 .6 .6 .59 .59 0 0 0 .6-.6l-.4-.2a1.04 1.04 0 0 1-1.2-1.4z" fill-rule="evenodd"/>
<path d="M375.5 10.1h.6l1.2 2.9h-.7l-.2-.6h-1.2l-.3 .6h-.6zM375.8 10.8l-.4 1.1h.8z" fill-rule="evenodd"/>
<path d="M375.2 9.4l1.3-.1a.56 .56 0 0 1-.4 .5 .56 .56 0 0 1-.6-.1l-.4 .1z" fill-rule="evenodd"/>
<path d="M377.5 11.5a1.49 1.49 0 0 1 2.9 0 1.49 1.49 0 0 1-2.9 0zM378.3 10.8a.95 .95 0 0 0-.1 1.4 .95 .95 0 0 0 1.4 0 .95 .95 0 0 0-.1-1.3 .95 .95 0 0 0-1.2-.1z" fill-rule="evenodd"/>
<path d="M381.9 10.1h2.2v.5h-1.6v.6h1.5v.5h-1.5v.8h1.7v.5h-2.3z" fill-rule="evenodd"/>
<path d="M384.7 10.1h1.1a1.48 1.48 0 0 1 1.3 1.5 1.48 1.48 0 0 1-1.3 1.4h-1.1zM385.3 10.6v1.9a1.06 1.06 0 0 0 1.2-.5 1.06 1.06 0 0 0-.3-1.3z" fill-rule="evenodd"/>
<path d="M387.6 10.1h.6v1.6a.63 .63 0 0 0 .6 .9 .63 .63 0 0 0 .6-.9v-1.6h.6v1.5a1.2 1.2 0 0 1-1.2 1.5 1.2 1.2 0 0 1-1.2-1.4z" fill-rule="evenodd"/>
<path d="M390.9 10.4a1.29 1.29 0 0 1 2.2 .5l-.6 .1a.72 .72 0 0 0-1-.4 .72 .72 0 0 0-.4 .9 .72 .72 0 0 0 .5 1 .72 .72 0 0 0 .9-.6l.6 .2a1.37 1.37 0 0 1-1.9 .9 1.37 1.37 0 0 1-.6-1.9z" fill-rule="evenodd"/>
<path d="M394.4 10.1h.6l1.2 2.9h-.6l-.3-.6h-1.2l-.2 .6h-.6zM394.7 10.8l-.4 1.1h.8z" fill-rule="evenodd"/>
<path d="M396.7 10.4a1.29 1.29 0 0 1 2.2 .5l-.6 .1a.73 .73 0 0 0-1-.4 .73 .73 0 0 0-.4 .9 .72 .72 0 0 0 .5 1 .72 .72 0 0 0 .9-.6l.6 .2a1.37 1.37 0 0 1-1.9 .9 1.37 1.37 0 0 1-.6-1.9z" fill-rule="evenodd"/>
<path d="M399.4 10.1h.6v2.9h-.6z" fill-rule="evenodd"/>
<path d="M400.4 11.5a1.5 1.5 0 0 1 3 0 1.5 1.5 0 0 1-3 0zM401.2 10.8a.95 .95 0 0 0-.1 1.3 .95 .95 0 0 0 1.4 .1 .95 .95 0 0 0 0-1.3 .95 .95 0 0 0-1.3-.1z" fill-rule="evenodd"/>
<path d="M403.7 10.1h.6l1.2 2v-2h.6v2.9h-.6l-1.2-1.9v1.9h-.6z" fill-rule="evenodd"/>
<path d="M407.5 10.1h.7l1.2 2.9h-.7l-.2-.6h-1.2l-.3 .6h-.6zM407.9 10.8l-.4 1.1h.8z" fill-rule="evenodd"/>
<path d="M409.6 10.1h.6v2.4h1.4v.5h-2z" fill-rule="evenodd"/>
</g>
<text font-size="13.7" x="392.3" y="279.1">01</text>
<g font-size="6.9">
<text x="238.8" y="234">Praticas integradas - modelagem parametrica joana</text>
<text x="238.1" y="271.7">Planta Baixa - Terreo</text>
</g>
<g font-size="5.5">
<text x="50.2" y="30.8" transform="rotate(-90 50.2 30.8)">1:100</text>
<text x="46.2" y="214.8">0.</text>
<text x="277.6" y="214.8">Pavimento Térreo</text>
</g>
<g font-size="4.8">
<text x="182.3" y="45.8" transform="rotate(-90 182.3 45.8)">BB</text>
<text x="90.7" y="140">AA</text>
<text x="302.7" y="140">AA</text>
<text x="182.3" y="188.7" transform="rotate(-90 182.3 188.7)">BB</text>
</g>
<g font-size="4.1">
<text x="180" y="74.2">A: 8,09 m</text>
<text x="200.7" y="85.8">A:</text>
<text x="205.7" y="85.8">4,19 m</text>
<text x="131.1" y="93.2">A: 4,63 m</text>
<text x="155.9" y="92.6">A: 3,79 m</text>
<text x="224.3" y="91.7">A: 14,03 m</text>
<text x="186.5" y="108.4">A: 4,30 m</text>
<text x="126.9" y="123.7">A: 7,68 m</text>
<text x="150.3" y="123.9">A: 11,83 m</text>
<text x="178.3" y="136.2">A: 10,63 m</text>
<text x="216.1" y="135.3">A: 21,04 m</text>
</g>
<g font-size="3.4">
<text x="238.1" y="242.2">Joana Teotonio Viana</text>
<text x="323.1" y="244.4">Faculdade Senai Cimatec</text>
<text x="237.8" y="250.1">Fernando Ferraz Ribeiro</text>
<text x="354.8" y="259.4">1:100</text>
<text x="390.4" y="259.4">07/04/2025</text>
<text x="238.1" y="281.6">Aula archicad.pln</text>
</g>
<g font-size="2.7">
<text x="177" y="44.2" transform="rotate(-90 177 44.2)">06</text>
<text x="186.7" y="51">12,60</text>
<text x="148.7" y="56.1">4,85</text>
<text x="211.7" y="56.1">7,75</text>
<text x="126.4" y="62.1">15</text>
<text x="138.5" y="61.8">2,50</text>
<text x="151.6" y="62.1">0,15</text>
<text x="162.7" y="61.8">2,05</text>
<text x="175" y="62.1">15</text>
<text x="187" y="61.8">2,50</text>
<text x="200.3" y="62.1">0,15</text>
<text x="207.7" y="61.8">1,35</text>
<text x="209.3" y="65.4">J5</text>
<text x="214.9" y="62.1">0,15</text>
<text x="232.5" y="61.8">3,30</text>
<text x="249.8" y="62.1">0,15</text>
<text x="122.8" y="70.3" transform="rotate(-90 122.8 70.3)">0,15</text>
<text x="259.5" y="70.2" transform="rotate(-90 259.5 70.2)">0,15</text>
<text x="263.5" y="70.1" transform="rotate(-90 263.5 70.1)">0,15</text>
<text x="115.6" y="75.5" transform="rotate(-90 115.6 75.5)">1,25</text>
<text x="122.5" y="76.3" transform="rotate(-90 122.5 76.3)">1,10</text>
<text x="139.4" y="77.9">J5</text>
<text x="163.4" y="77.8">J5</text>
<text x="197.6" y="72.9">2</text>
<text x="122.8" y="82.4" transform="rotate(-90 122.8 82.4)">0,15</text>
<text x="218.3" y="84.5">2</text>
<text x="259.1" y="87" transform="rotate(-90 259.1 87)">3,25</text>
<text x="122.5" y="92.5" transform="rotate(-90 122.5 92.5)">1,85</text>
<text x="148.7" y="91.9">2</text>
<text x="173.5" y="91.3">2</text>
<text x="244.2" y="90.4">2</text>
<text x="254.1" y="92">J3</text>
<text x="263.1" y="92" transform="rotate(-90 263.1 92)">4,25</text>
<text x="122.8" y="102.4" transform="rotate(-90 122.8 102.4)">0,15</text>
<text x="140.3" y="104.3">P2</text>
<text x="156.8" y="102.2">P3</text>
<text x="171.8" y="105">P2</text>
<text x="204.1" y="107.1">2</text>
<text x="212.5" y="102.4">P3</text>
<text x="218" y="107.4">P2</text>
<text x="259.1" y="108.3" transform="rotate(-90 259.1 108.3)">1,00</text>
<text x="263.5" y="113.9" transform="rotate(-90 263.5 113.9)">0,15</text>
<text x="108.7" y="114" transform="rotate(-90 108.7 114)">8,95</text>
<text x="115.6" y="114" transform="rotate(-90 115.6 114)">6,45</text>
<text x="259.5" y="114.1" transform="rotate(-90 259.5 114.1)">0,15</text>
<text x="267.4" y="114" transform="rotate(-90 267.4 114)">8,95</text>
<text x="122.5" y="125" transform="rotate(-90 122.5 125)">4,14</text>
<text x="144.5" y="122.4">2</text>
<text x="169.9" y="122.6">2</text>
<text x="254.3" y="128.3">J2</text>
<text x="198.2" y="134.9">2</text>
<text x="236" y="134">2</text>
<text x="259.1" y="136" transform="rotate(-90 259.1 136)">4,25</text>
<text x="263.1" y="136" transform="rotate(-90 263.1 136)">4,25</text>
<text x="92.4" y="143.6">05</text>
<text x="146.6" y="139.9">P2</text>
<text x="304.3" y="143.6">05</text>
<text x="122.8" y="145.4" transform="rotate(-90 122.8 145.4)">0,15</text>
<text x="160.9" y="146.5">J4</text>
<text x="115.6" y="152.5" transform="rotate(-90 115.6 152.5)">1,25</text>
<text x="122.5" y="151.8" transform="rotate(-90 122.5 151.8)">1,10</text>
<text x="185.5" y="154.5">P1</text>
<text x="248.9" y="151.3">P2</text>
<text x="122.8" y="158.2" transform="rotate(-90 122.8 158.2)">0,15</text>
<text x="259.5" y="158.2" transform="rotate(-90 259.5 158.2)">0,15</text>
<text x="263.5" y="158" transform="rotate(-90 263.5 158)">0,15</text>
<text x="133.7" y="162.2">1,85</text>
<text x="143.5" y="162.5">0,15</text>
<text x="157.7" y="162.2">2,85</text>
<text x="174.6" y="162.6">15</text>
<text x="186.7" y="167.7">12,60</text>
<text x="187" y="162.2">2,50</text>
<text x="224.2" y="162.2">4,95</text>
<text x="249.5" y="162.6">0,15</text>
<text x="177" y="187" transform="rotate(-90 177 187)">06</text>
</g>
<g font-size="2.7" fill="#4a4a4a">
<text x="238.1" y="227">PROJETO</text>
<text x="238.1" y="238.6">ALUNA</text>
<text x="323.1" y="240.6">INSTITUIÇÃO DE ENSINO</text>
<text x="238.1" y="246.2">PROFESSOR</text>
<text x="354.8" y="255.6">ESCALA</text>
<text x="400.7" y="255.6">DATA</text>
<text x="238.1" y="264.9">CONTEÚDO</text>
<text x="398.4" y="265.1">FOLHA</text>
<text x="238.1" y="277.9">ARQUIVO DIGITAL</text>
</g>
<g font-size="2.1">
<text x="186" y="70">Escada</text>
<text x="207.4" y="81.6">Sanit.</text>
<text x="136.2" y="89">Depósito</text>
<text x="160.6" y="88.4">Despensa</text>
<text x="228.7" y="87.5">Q. Hospedes</text>
<text x="190.8" y="104.2">Circulação</text>
<text x="129.9" y="119.5">A. de Serviço</text>
<text x="156.9" y="119.7">Cozinha</text>
<text x="182.3" y="132">Sala de jantar</text>
<text x="220.4" y="131.1">Sala de Estar</text>
</g>
<g font-size="1.8">
<text x="121.6" y="119.7" transform="rotate(-90 121.6 119.7)">99</text>
<text x="163.1" y="161.3">01</text>
</g>
<g font-size="1.4" fill="#4a4a4a">
<text x="183.6" y="100.2" transform="rotate(180 183.6 100.2)">D</text>
<text x="195.6" y="101">S</text>
</g>
<text font-size="1.4" fill="#fff" x="0" y="295.5">GSEducationalVersion</text>
</svg>
